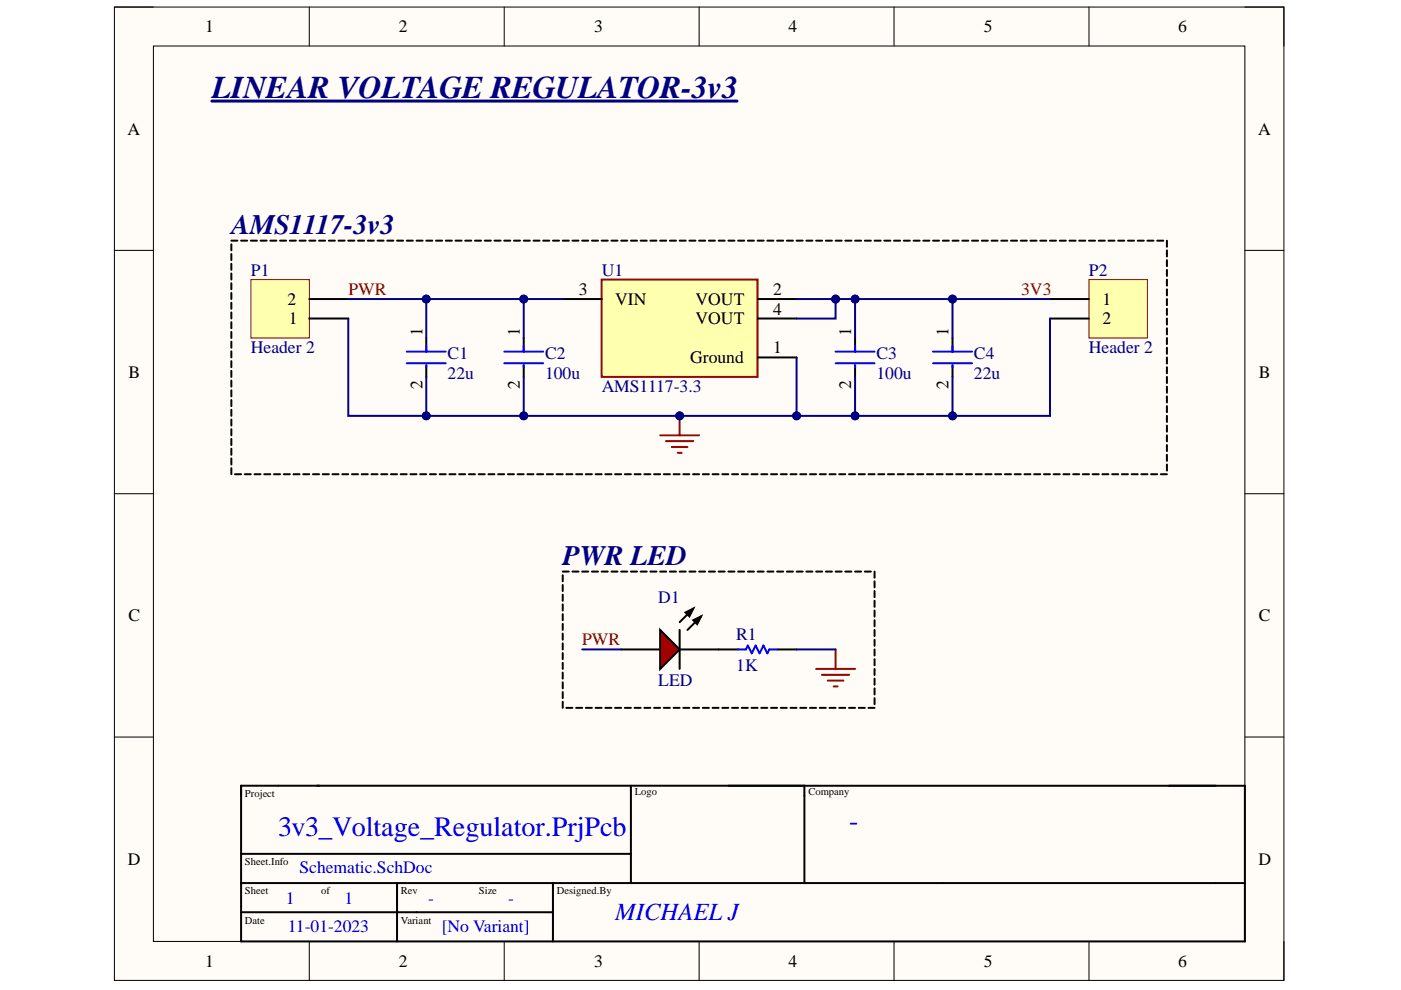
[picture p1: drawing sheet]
<svg xmlns="http://www.w3.org/2000/svg" width="297mm" height="210mm" viewBox="0 0 297 210" stroke-linecap="round" stroke-linejoin="round" font-family="sans-serif">
<path d="M24.3 1.5h247.9v206.4h-247.9z" fill-rule="evenodd" fill="#fffcf8"/>
<path d="M24.3 1.5h247.9v206.4h-247.9z" fill="none" stroke="#000" stroke-width=".21"/>
<path d="M32.5 9.8h231.4v189.8h-231.4z" fill-rule="evenodd" fill="#fffcf8"/>
<g fill="none" stroke="#000" stroke-width=".21">
<path d="M24.3 1.5h8.2M32.5 9.8h231.4v189.8h-231.4zM65.6 1.5v8.3M106.9 1.5v8.3M148.2 1.5v8.3M189.6 1.5v8.3M230.9 1.5v8.3M263.9 1.5h8.3v8.3M24.3 53.1h8.2M263.9 53.1h8.3M24.3 104.7h8.2M263.9 104.7h8.3"/>
<path d="M24.3 156.3h8.2M263.9 156.3h8.3M65.6 199.6v8.3M106.9 199.6v8.3M148.2 199.6v8.3M189.6 199.6v8.3M230.9 199.6v8.3M272.2 199.6v8.3"/>
</g>
<path d="M127.6 59.3h33v20.6h-33z" fill-rule="evenodd" fill="#ffffb0"/>
<path d="M127.6 59.3h33v20.6h-33z" fill="none" stroke="#800000" stroke-width=".42"/>
<path d="M119.3 63.4h8.3M160.6 63.4h8.3M160.6 67.5h8.3M160.6 75.8h8.3" fill="none" stroke="#000" stroke-width=".42"/>
<path d="M53.2 59.3h12.4v12.4h-12.4z" fill-rule="evenodd" fill="#ffffb0"/>
<path d="M53.2 59.3h12.4v12.4h-12.4z" fill="none" stroke="#800000" stroke-width=".21"/>
<path d="M65.6 67.5h8.2M65.6 63.4h8.2" fill="none" stroke="#000" stroke-width=".42"/>
<path d="M230.9 59.3h12.4v12.4h-12.4z" fill-rule="evenodd" fill="#ffffb0"/>
<path d="M230.9 59.3h12.4v12.4h-12.4z" fill="none" stroke="#800000" stroke-width=".21"/>
<path d="M222.6 63.4h8.3M222.6 67.5h8.3" fill="none" stroke="#000" stroke-width=".42"/>
<path d="M140 92.3h8.2M141.2 93.5h5.8M142.4 94.8h3.3M143.7 96h.8M144.1 88.2v4.1" fill="none" stroke="#800000" stroke-width=".42"/>
<circle cx="144.1" cy="88.2" r=".83" fill="#000080"/>
<circle cx="144.1" cy="88.2" r=".83" fill="none" stroke="#000080" stroke-width=".21"/>
<path d="M177.2 137.7v4.1M173 141.8h8.3M174.3 143.1h5.8M175.5 144.3h3.3M176.7 145.5h.9" fill="none" stroke="#800000" stroke-width=".42"/>
<path d="M90.4 71.7v2.9M90.4 77.4v2.5M111 71.7v2.9M111 77.4v2.5M181.3 71.7v2.9M181.3 77.4v2.5M202 71.7v2.9M202 77.4v2.5M131.7 137.7h8.3M144.1 137.7h12.4M164.8 137.7h4.1" fill="none" stroke="#000" stroke-width=".42"/>
<g fill="none" stroke="#00f" stroke-width=".42">
<path d="M86.2 74.6h8.3M86.2 77h8.3M90.4 73.3v1.3M90.4 77.4v.5M106.9 74.6h8.3M106.9 77h8.3M111 73.3v1.3M111 77.4v.5M177.2 77h8.2M177.2 74.6h8.2M181.3 73.3v1.3M181.3 77.4v.5"/>
<path d="M197.8 77h8.3M197.8 74.6h8.3M202 73.3v1.3M202 77.4v.5M156.5 137.7h1.6l.5-.8 .8 1.6 .8-1.6 .8 1.6 .9-1.6 .8 1.6 .4-.8h1.7"/>
</g>
<path d="M140 133.6l4.1 4.1-4.1 4.1z" fill="#f00"/>
<g fill="none" stroke="#000" stroke-width=".42">
<path d="M49 51h1.3M49 51.8v1.3M49 53.9v1.3M49 55.9v1.3M49 58v1.3M51.1 51h1.3M53.2 51h1.3M55.2 51h1.3M57.3 51h1.3M59.4 51h1.3M61.4 51h1.3M63.5 51h1.3"/>
<path d="M65.6 51h1.3M67.6 51h1.3M69.7 51h1.3M71.8 51h1.3M73.8 51h1.3M75.9 51h1.3M78 51h1.3M80 51h1.3M82.1 51h1.3M84.2 51h1.3M86.2 51h1.3M88.3 51h1.3"/>
<path d="M90.4 51h1.3M92.4 51h1.3M94.5 51h1.3M96.6 51h1.3M98.6 51h1.3M100.7 51h1.3M102.8 51h1.3M104.8 51h1.3M106.9 51h1.3M109 51h1.3M111 51h1.3M113.1 51h1.3"/>
<path d="M115.2 51h1.3M117.2 51h1.3M119.3 51h1.3M121.4 51h1.3M123.4 51h1.3M125.5 51h1.3M127.6 51h1.3M129.6 51h1.3M131.7 51h1.3M133.8 51h1.3M135.8 51h1.3M137.9 51h1.3"/>
<path d="M140 51h1.3M142 51h1.3M144.1 51h1.3M146.2 51h1.3M148.2 51h1.3M150.3 51h1.3M152.4 51h1.3M154.4 51h1.3M156.5 51h1.3M158.6 51h1.3M160.6 51h1.3M162.7 51h1.3"/>
<path d="M164.8 51h1.3M166.8 51h1.3M168.9 51h1.3M171 51h1.2M173 51h1.3M175.1 51h1.3M177.2 51h1.2M179.2 51h1.3M181.3 51h1.3M183.4 51h1.3M185.4 51h1.3M187.5 51h1.3"/>
<path d="M189.6 51h1.3M191.6 51h1.3M193.7 51h1.3M195.8 51h1.3M197.8 51h1.3M199.9 51h1.3M202 51h1.2M204 51h1.3M206.1 51h1.3M208.2 51h1.2M210.2 51h1.3M212.3 51h1.3"/>
<path d="M214.4 51h1.2M216.4 51h1.3M218.5 51h1.3M220.6 51h1.2M222.6 51h1.3M224.7 51h1.3M226.7 51h1.3M228.8 51h1.3M230.9 51h1.3M232.9 51h1.3M235 51h1.3M237.1 51h1.3"/>
<path d="M239.1 51h1.3M241.2 51h1.3M243.3 51h1.3M245.3 51h1.3M247.4 51v1.3M247.4 53.1v1.3M247.4 55.2v1.2M247.4 57.2v1.3M247.4 59.3v1.3M49 60.1v1.2M49 62.1v1.3M49 64.2v1.3"/>
<path d="M49 66.2v1.3M49 68.3v1.3M49 70.4v1.3M49 72.4v1.3M49 74.5v1.3M49 76.6v1.3M49 78.6v1.3M247.4 61.3v1.3M247.4 63.4v1.3M247.4 65.5v1.3M247.4 67.5v1.3M247.4 69.6v1.3"/>
<path d="M247.4 71.7v1.3M247.4 73.7v1.3M247.4 75.8v1.3M247.4 77.9v1.2M247.4 79.9v1.3M49 80.7v1.3M49 82.8v1.2M49.1 84.8v1.3M49.1 86.9v1.3M49.1 88.9v1.3M49.1 91v1.3M49.1 93.1v1.3"/>
<path d="M49.1 95.1v1.3M49.1 97.2v1.3M49.1 99.3v1.3M247.4 82v1.3M247.4 84v1.3M247.4 86.1v1.3M247.4 88.2v1.3M247.4 90.2v1.3M247.4 92.3v1.3M247.4 94.4v1.3M247.4 96.4v1.3M247.4 98.5v1.3"/>
<path d="M49.8 100.6h1.3M51.9 100.6h1.3M54 100.6h1.2M56 100.6h1.3M58.1 100.6h1.3M60.2 100.6h1.2M62.2 100.6h1.3M64.3 100.6h1.3M66.4 100.6h1.2M68.4 100.6h1.3M70.5 100.6h1.3M72.6 100.6h1.2"/>
<path d="M74.6 100.6h1.3M76.7 100.6h1.3M78.8 100.6h1.2M80.8 100.6h1.3M82.9 100.6h1.3M85 100.6h1.2M87 100.6h1.3M89.1 100.6h1.3M91.2 100.6h1.2M93.2 100.6h1.3M95.3 100.6h1.3M97.3 100.6h1.3"/>
<path d="M99.4 100.6h1.3M101.5 100.6h1.3M103.5 100.6h1.3M105.6 100.6h1.3M107.7 100.6h1.3M109.7 100.6h1.3M111.8 100.6h1.3M113.9 100.6h1.3M115.9 100.6h1.3M118 100.6h1.3M120.1 100.6h1.3M122.1 100.6h1.3"/>
<path d="M124.2 100.6h1.3M126.3 100.6h1.3M128.3 100.6h1.3M130.4 100.6h1.3M132.5 100.6h1.3M134.5 100.6h1.3M136.6 100.6h1.3M138.7 100.6h1.3M140.7 100.6h1.3M142.8 100.6h1.3M144.9 100.6h1.3M146.9 100.6h1.3"/>
<path d="M149 100.6h1.3M151.1 100.6h1.3M153.1 100.6h1.3M155.2 100.6h1.3M157.3 100.6h1.3M159.3 100.6h1.3M161.4 100.6h1.3M163.5 100.6h1.3M165.5 100.6h1.3M167.6 100.6h1.3M169.7 100.6h1.3M171.7 100.6h1.3"/>
<path d="M173.8 100.6h1.3M175.9 100.6h1.3M177.9 100.6h1.3M180 100.6h1.3M182.1 100.6h1.3M184.1 100.6h1.3M186.2 100.6h1.3M188.3 100.6h1.3M190.3 100.6h1.3M192.4 100.6h1.3M194.5 100.6h1.3M196.5 100.6h1.3"/>
<path d="M198.6 100.6h1.3M200.7 100.6h1.3M202.7 100.6h1.3M204.8 100.6h1.3M206.9 100.6h1.3M208.9 100.6h1.3M211 100.6h1.3M213.1 100.6h1.3M215.1 100.6h1.3M217.2 100.6h1.3M219.3 100.6h1.3M221.3 100.6h1.3"/>
<path d="M223.4 100.6h1.3M225.5 100.6h1.2M227.5 100.6h1.3M229.6 100.6h1.3M231.7 100.6h1.2M233.7 100.6h1.3M235.8 100.6h1.3M237.9 100.6h1.2M239.9 100.6h1.3M242 100.6h1.3M244 100.6h1.3M246.1 100.6h1.3"/>
<path d="M119.3 121.2h1.3M119.3 122v1.3M119.3 124v1.3M119.3 126.1v1.3M119.3 128.2v1.2M119.3 130.2v1.3M119.3 132.3v1.3M119.3 134.3v1.3M119.3 136.4v1.3M119.3 138.5v1.3M121.4 121.2h1.3M123.4 121.2h1.3"/>
<path d="M125.5 121.2h1.3M127.6 121.2h1.3M129.6 121.2h1.3M131.7 121.2h1.3M133.8 121.2h1.3M135.8 121.2h1.3M137.9 121.2h1.3M140 133.6l4.1 4.1-4.1 4.1zM140 121.2h1.3M142 121.2h1.3M144.1 133.6v8.2M144.1 121.2h1.3"/>
<path d="M145.3 129.9l1.7-.9-.8 1.7zM146.2 121.2h1.3M147 131.5l1.6-.8-.8 1.6zM147 129l-2.9 2.9M148.2 121.2h1.3M148.6 130.7l-2.9 2.9M150.3 121.2h1.3M152.4 121.2h1.3M154.4 121.2h1.3M156.5 121.2h1.3M158.6 121.2h1.3M160.6 121.2h1.3"/>
<path d="M162.7 121.2h1.3M164.8 121.2h1.3M166.8 121.2h1.3M168.9 121.2h1.3M171 121.2h1.2M173 121.2h1.3M175.1 121.2h1.3M177.2 121.2h1.2M179.2 121.2h1.3M181.3 121.2h1.3M183.4 121.2h1.3M185.4 121.2v1.3"/>
<path d="M185.4 123.3v1.2M185.4 125.3v1.3M185.4 127.4v1.3M185.4 129.4v1.3M185.4 131.5v1.3M185.4 133.6v1.3M185.4 135.6v1.3M185.4 137.7v1.3M185.4 139.8v1.3M119.3 140.5v1.3M119.3 142.6v1.3M119.3 144.7v1.3"/>
<path d="M119.3 146.7v1.3M119.3 148.8v1.3M120.1 150.1h1.3M122.1 150.1h1.3M124.2 150.1h1.3M126.3 150.1h1.3M128.3 150.1h1.3M130.4 150.1h1.3M132.5 150.1h1.3M134.5 150.1h1.3M136.6 150.1h1.3M138.7 150.1h1.3"/>
<path d="M140.7 150.1h1.3M142.8 150.1h1.3M144.9 150.1h1.3M146.9 150.1h1.3M149 150.1h1.3M151.1 150.1h1.3M153.1 150.1h1.3M155.2 150.1h1.3M157.3 150.1h1.3M159.3 150.1h1.3M161.4 150.1h1.3M163.5 150.1h1.3"/>
<path d="M165.5 150.1h1.3M167.6 150.1h1.3M169.7 150.1h1.3M171.7 150.1h1.3M173.8 150.1h1.3M175.9 150.1h1.3M177.9 150.1h1.3M180 150.1h1.3M182.1 150.1h1.3M184.1 150.1h1.3M185.4 141.8v1.3M185.4 143.9v1.3"/>
<path d="M185.4 145.9v1.3M185.4 148v1.3"/>
</g>
<path d="M145.3 129.9l1.7-.9-.8 1.7zM147 131.5l1.6-.8-.8 1.6z" fill="#000"/>
<path d="M177.2 63.4v4.1h-8.3" fill="none" stroke="#000080" stroke-width=".42"/>
<circle cx="177.2" cy="63.4" r=".83" fill="#000080"/>
<circle cx="177.2" cy="63.4" r=".83" fill="none" stroke="#000080" stroke-width=".21"/>
<path d="M111 79.9v8.3" fill="none" stroke="#000080" stroke-width=".42"/>
<circle cx="111" cy="88.2" r=".83" fill="#000080"/>
<circle cx="111" cy="88.2" r=".83" fill="none" stroke="#000080" stroke-width=".21"/>
<path d="M181.3 79.9v8.3" fill="none" stroke="#000080" stroke-width=".42"/>
<circle cx="181.3" cy="88.2" r=".83" fill="#000080"/>
<circle cx="181.3" cy="88.2" r=".83" fill="none" stroke="#000080" stroke-width=".21"/>
<path d="M73.8 67.5v20.7h16.6" fill="none" stroke="#000080" stroke-width=".42"/>
<circle cx="90.4" cy="88.2" r=".83" fill="#000080"/>
<circle cx="90.4" cy="88.2" r=".83" fill="none" stroke="#000080" stroke-width=".21"/>
<path d="M202 63.4h20.6" fill="none" stroke="#000080" stroke-width=".42"/>
<circle cx="202" cy="63.4" r=".83" fill="#000080"/>
<circle cx="202" cy="63.4" r=".83" fill="none" stroke="#000080" stroke-width=".21"/>
<path d="M222.6 67.5v20.7h-20.6" fill="none" stroke="#000080" stroke-width=".42"/>
<circle cx="202" cy="88.2" r=".83" fill="#000080"/>
<circle cx="202" cy="88.2" r=".83" fill="none" stroke="#000080" stroke-width=".21"/>
<path d="M168.9 75.8v12.4" fill="none" stroke="#000080" stroke-width=".42"/>
<circle cx="168.9" cy="88.2" r=".83" fill="#000080"/>
<circle cx="168.9" cy="88.2" r=".83" fill="none" stroke="#000080" stroke-width=".21"/>
<path d="M111 63.4v8.3M123.4 137.7h8.3M168.9 137.7h8.3" fill="none" stroke="#000080" stroke-width=".42"/>
<circle cx="111" cy="63.4" r=".83" fill="#000080"/>
<circle cx="111" cy="63.4" r=".83" fill="none" stroke="#000080" stroke-width=".21"/>
<path d="M181.3 63.4v8.3" fill="none" stroke="#000080" stroke-width=".42"/>
<circle cx="181.3" cy="63.4" r=".83" fill="#000080"/>
<circle cx="181.3" cy="63.4" r=".83" fill="none" stroke="#000080" stroke-width=".21"/>
<path d="M90.4 63.4v8.3" fill="none" stroke="#000080" stroke-width=".42"/>
<circle cx="90.4" cy="63.4" r=".83" fill="#000080"/>
<circle cx="90.4" cy="63.4" r=".83" fill="none" stroke="#000080" stroke-width=".21"/>
<path d="M73.8 63.4h45.5" fill="none" stroke="#000080" stroke-width=".42"/>
<circle cx="90.4" cy="63.4" r=".83" fill="#000080"/>
<circle cx="90.4" cy="63.4" r=".83" fill="none" stroke="#000080" stroke-width=".21"/>
<circle cx="111" cy="63.4" r=".83" fill="#000080"/>
<circle cx="111" cy="63.4" r=".83" fill="none" stroke="#000080" stroke-width=".21"/>
<path d="M90.4 79.9v8.3h111.6v-8.3" fill="none" stroke="#000080" stroke-width=".42"/>
<circle cx="90.4" cy="88.2" r=".83" fill="#000080"/>
<circle cx="90.4" cy="88.2" r=".83" fill="none" stroke="#000080" stroke-width=".21"/>
<circle cx="111" cy="88.2" r=".83" fill="#000080"/>
<circle cx="111" cy="88.2" r=".83" fill="none" stroke="#000080" stroke-width=".21"/>
<circle cx="144.1" cy="88.2" r=".83" fill="#000080"/>
<circle cx="144.1" cy="88.2" r=".83" fill="none" stroke="#000080" stroke-width=".21"/>
<circle cx="168.9" cy="88.2" r=".83" fill="#000080"/>
<circle cx="168.9" cy="88.2" r=".83" fill="none" stroke="#000080" stroke-width=".21"/>
<circle cx="181.3" cy="88.2" r=".83" fill="#000080"/>
<circle cx="181.3" cy="88.2" r=".83" fill="none" stroke="#000080" stroke-width=".21"/>
<circle cx="202" cy="88.2" r=".83" fill="#000080"/>
<circle cx="202" cy="88.2" r=".83" fill="none" stroke="#000080" stroke-width=".21"/>
<path d="M168.9 63.4h33.1v8.3" fill="none" stroke="#000080" stroke-width=".42"/>
<circle cx="177.2" cy="63.4" r=".83" fill="#000080"/>
<circle cx="177.2" cy="63.4" r=".83" fill="none" stroke="#000080" stroke-width=".21"/>
<circle cx="181.3" cy="63.4" r=".83" fill="#000080"/>
<circle cx="181.3" cy="63.4" r=".83" fill="none" stroke="#000080" stroke-width=".21"/>
<circle cx="202" cy="63.4" r=".83" fill="#000080"/>
<circle cx="202" cy="63.4" r=".83" fill="none" stroke="#000080" stroke-width=".21"/>
<path d="M44.9 21.4h111.4" fill="none" stroke="#000080" stroke-width=".63"/>
<path d="M51.1 166.6h212.8v33h-212.8zM133.8 166.6v20.6M170.5 166.6v2.1M170.5 168.7v18.5M51.1 193.4h66.1M51.1 187.2h212.8M51.1 181h82.7M84.2 187.2v12.4M117.2 187.2v12.4" fill="none" stroke="#000" stroke-width=".42"/>
<text font-size="6.7" fill="#000080" x="44.9" y="20.7">LINEAR VOLTAGE REGULATOR-3v3</text>
<g font-size="6" fill="#000080">
<text x="49.1" y="49.7">AMS1117-3v3</text>
<text x="119.3" y="119.9">PWR LED</text>
</g>
<g font-size="6" fill="#00f">
<text x="59" y="177.2">3v3_Voltage_Regulator.PrjPcb</text>
<text x="180" y="176">-</text>
</g>
<text font-size="5.2" fill="#00f" x="130.4" y="195.1">MICHAEL J</text>
<g font-size="3.7">
<text x="43.5" y="6.9">1</text>
<text x="84.6" y="6.9">2</text>
<text x="126" y="6.9">3</text>
<text x="167.2" y="6.9">4</text>
<text x="208.6" y="6.9">5</text>
<text x="249.8" y="6.9">6</text>
<text x="27" y="28.5">A</text>
<text x="266.7" y="28.5">A</text>
<text x="61" y="64.6">2</text>
<text x="122.7" y="62.6">3</text>
<text x="130.4" y="64.6">VIN</text>
<text x="147.5" y="64.6">VOUT</text>
<text x="163.9" y="62.6">2</text>
<text x="233.7" y="64.6">1</text>
<text x="61.3" y="68.8">1</text>
<text x="89.6" y="71.2" transform="rotate(-90 89.6 71.2)">1</text>
<text x="110.2" y="71.2" transform="rotate(-90 110.2 71.2)">1</text>
<text x="147.5" y="68.8">VOUT</text>
<text x="163.9" y="66.7">4</text>
<text x="180.5" y="71.2" transform="rotate(-90 180.5 71.2)">1</text>
<text x="201.1" y="71.2" transform="rotate(-90 201.1 71.2)">1</text>
<text x="233.7" y="68.8">2</text>
<text x="146.3" y="77">Ground</text>
<text x="163.9" y="74.9">1</text>
<text x="27.3" y="80.1">B</text>
<text x="89.6" y="82.5" transform="rotate(-90 89.6 82.5)">2</text>
<text x="110.2" y="82.5" transform="rotate(-90 110.2 82.5)">2</text>
<text x="180.5" y="82.5" transform="rotate(-90 180.5 82.5)">2</text>
<text x="201.1" y="82.5" transform="rotate(-90 201.1 82.5)">2</text>
<text x="266.9" y="80.1">B</text>
<text x="27.2" y="131.7">C</text>
<text x="266.9" y="131.7">C</text>
<text x="27.1" y="183.3">D</text>
<text x="266.8" y="183.3">D</text>
<text x="43.5" y="205">1</text>
<text x="84.6" y="205">2</text>
<text x="126" y="205">3</text>
<text x="167.2" y="205">4</text>
<text x="208.6" y="205">5</text>
<text x="249.8" y="205">6</text>
</g>
<g font-size="3.7" fill="#000080">
<text x="53.2" y="58.4">P1</text>
<text x="127.6" y="58.4">U1</text>
<text x="230.9" y="58.4">P2</text>
<text x="53.2" y="74.9">Header 2</text>
<text x="94.9" y="76.2">C1</text>
<text x="115.6" y="76.2">C2</text>
<text x="185.8" y="76.2">C3</text>
<text x="206.5" y="76.2">C4</text>
<text x="230.9" y="74.9">Header 2</text>
<text x="94.9" y="80.3">22u</text>
<text x="115.6" y="80.3">100u</text>
<text x="127.6" y="83.2">AMS1117-3.3</text>
<text x="185.8" y="80.3">100u</text>
<text x="206.5" y="80.3">22u</text>
<text x="139.6" y="127.8">D1</text>
<text x="156.1" y="135.6">R1</text>
<text x="156.1" y="142.2">1K</text>
<text x="139.6" y="145.5">LED</text>
</g>
<g font-size="3.7" fill="#800000">
<text x="73.9" y="62.6">PWR</text>
<text x="216.5" y="62.6">3V3</text>
<text x="123.4" y="136.9">PWR</text>
</g>
<g font-size="3.7" fill="#00f">
<text x="63.5" y="185.2">Schematic.SchDoc</text>
<text x="60.6" y="191.8">1</text>
<text x="73" y="191.8">1</text>
<text x="90.8" y="191.8">-</text>
<text x="107.7" y="191.8">-</text>
<text x="61" y="197.5">11-01-2023</text>
<text x="93.7" y="197.5">[No Variant]</text>
</g>
<g font-size="2.2">
<text x="51.9" y="169">Project</text>
<text x="134.6" y="168.5">Logo</text>
<text x="171.4" y="168.5">Company</text>
<text x="51.9" y="183.4">Sheet.Info</text>
<text x="51.9" y="189.6">Sheet</text>
<text x="68.1" y="189.6">of</text>
<text x="85" y="189.6">Rev</text>
<text x="101.5" y="189.6">Size</text>
<text x="118.1" y="189.6">Designed.By</text>
<text x="51.9" y="195.8">Date</text>
<text x="85" y="195.8">Variant</text>
</g>
</svg>
